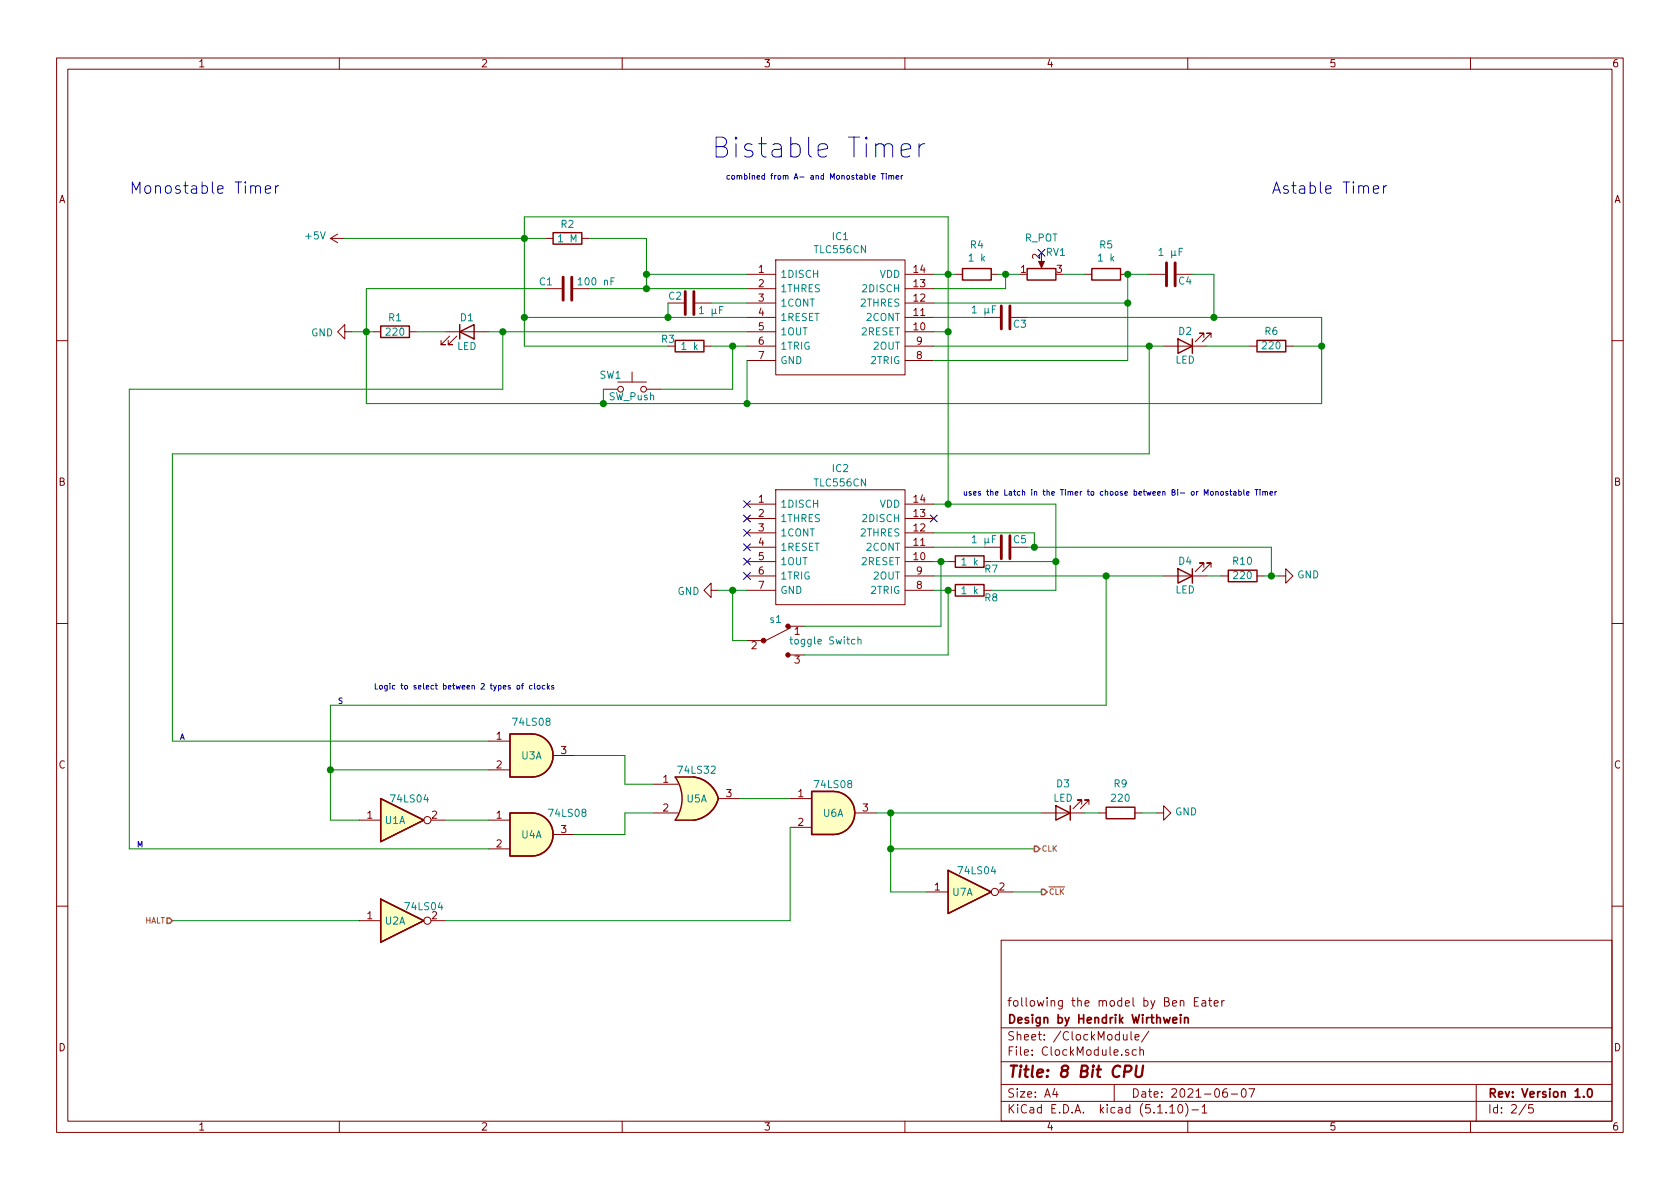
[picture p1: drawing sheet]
<svg xmlns="http://www.w3.org/2000/svg" width="297mm" height="210mm" viewBox="0 0 297 210" stroke-linecap="round" stroke-linejoin="round" font-family="sans-serif">
<g fill="none" stroke="#840000" stroke-width=".18">
<path d="M10 10.3h277v189.9h-277zM12 12.2h273v186.1h-273zM60 10.3v1.9M110 10.3v1.9M160 10.3v1.9M210 10.3v1.9M260 10.3v1.9M58.4 42.2h2.6M58.4 42.2l1.3 .7M59.7 41.4l-1.3 .8M61 58.7v-1.3l-1.3 1.3 1.3 1.2v-1.2h1.2M66 58.7h1.3"/>
<path d="M72.4 58.7h1.3M78.7 58.7h7.7M79.5 59.4l-1.5 1.6h.7h-.7v-.8M80.8 59.4l-1.6 1.6h.8h-.8v-.8M96.5 51h2.8M96.5 42.2h1.3M101.3 51h2.8M102.9 42.2h1.2M122.9 53.6h2.8M132.1 56.1h5.1M132.1 48.5h5.1M132.1 58.7h5.1"/>
<path d="M132.1 51h5.1M132.1 53.6h5.1M137.2 46h22.8v20.3h-22.8zM160 56.1h5.1M160 48.5h5.1M160 58.7h5.1M160 51h5.1M160 53.6h5.1M168.9 48.5h1.3M174 56.1h2.8M175.3 48.5h1.2M184.1 46v1"/>
<path d="M191.8 48.5h1.2M198.1 48.5h1.3M203.2 48.5h2.8M212.9 59.7v-.8h-.8h.8l-1.6 1.5M214.1 59.7v-.8h-.7h.7l-1.5 1.5M10 60.2h2M106.7 68.8h2.5M109.2 67.6h5.1M111.8 65.8v1.8M114.3 68.8h2.5M124.5 61.2h1.2M132.1 61.2h5.1"/>
<path d="M132.1 63.7h5.1M160 61.2h5.1M160 63.7h5.1M205.7 61.2h7.7M221 61.2h1.2M227.3 61.2h1.3M285 60.2h2M132.1 89.1h5.1M132.1 91.7h5.1M132.1 94.2h5.1M132.1 96.8h5.1M132.1 99.3h5.1"/>
<path d="M137.2 86.6h22.8v20.3h-22.8zM160 89.1h5.1M160 91.7h5.1M160 94.2h5.1M160 96.8h5.1M160 99.3h5.1M167.6 99.3h1.3M174 96.8h2.8M174 99.3h1.3M178.8 96.8h2.8M10 110.3h2M125.7 104.4v-1.3l-1.2 1.3 1.2 1.3v-1.3h1.3"/>
<path d="M132.1 113.3h2.5M132.1 101.8h5.1M132.1 104.4h5.1M139.7 110.7h2.5M139.7 115.8h2.5M139.8 111l-4.4 2.3M160 101.8h5.1M160 104.4h5.1M167.6 104.4h1.3M174 104.4h1.3M205.7 101.8h7.7M212.9 100.3v-.7h-.8h.8l-1.6 1.5"/>
<path d="M214.1 100.3v-.7h-.7h.7l-1.5 1.5M215.9 101.8h1.3M222.2 101.8h1.3M226.1 101.8h1.2v-1.2l1.3 1.2-1.3 1.3v-1.3M285 110.3h2M86.4 131.1h3.8M86.4 136.1h3.8M97.8 133.6h3.8M115.6 138.7h4.3M63.5 145h3.8M76.2 145h2.5M86.4 145h3.8"/>
<path d="M86.4 150.1h3.8M97.8 147.6h3.8M115.6 143.8h4.3M127 141.2h3.8M139.7 141.2h3.8M139.7 146.3h3.8M151.1 143.8h3.8M163.8 157.7h3.8M176.5 157.7h2.6M184.1 143.8h7.7M191.3 142.2v-.7h-.8h.8l-1.6 1.5M192.5 142.2v-.7h-.7h.7l-1.5 1.5"/>
<path d="M194.3 143.8h1.3M200.7 143.8h1.2M204.5 143.8h1.2v-1.3l1.3 1.3-1.3 1.2v-1.2M10 160.2h2M63.5 162.8h3.8M76.2 162.8h2.5M177 166.3h108v32h-108zM208.7 177.1l.2-.2 .3 .1 .1 .9M211.2 177.1h.5M211.9 176.4h-.7v1.5h.7M212.5 177h.6l.1 .9M213.2 177.3l-.5 .1a.29 .29 0 0 0-.2 .2 .29 .29 0 0 0 .2 .3l.5-.1"/>
<path d="M213.7 176.9h.5M213.9 176.4v1.3l.3 .2M214.7 177.4l.7-.1-.1-.3-.4-.1-.2 .2 .1 .7h.5M216 176.9v1M216.5 176.9l-.5 .3M285 160.2h2M60 198.3v1.9M110 198.3v1.9M160 198.3v1.9M177 194.8h108M177 191.8h108M177 187.8h108"/>
<path d="M177 181.8h108M186.5 192.5l-.4 1h1M186.8 193v1M197 191.8v3M198.6 182.9l.1 .9 .4 .1 .2-.1M199.3 182.9v1M199.5 185.7l-.3-.1-.2 .2 .1 .2 .4 .2v.3h-.5M200 182.4v1.3l.2 .2M200.7 183.4l.7-.1-.1-.3-.4-.1-.2 .2 .1 .7h.5M200.9 185.7l-.4-.1-.3 .3 .1 .6 .2 .1 .4-.1M201.5 185.7l.3-.1 .3 .1 .1 .9M201.5 185.1v1.5"/>
<path d="M203.1 182.3l-1.3 2M206.8 195.8l.5-.5v1.5M206.8 196.8h.9M208.5 195.4l.1-.1a.8 .8 0 0 1 .5 .8 .8 .8 0 0 1-.5 .7 1 1 0 0 1-.1-1.4zM209.6 195.1a1.71 1.71 0 0 1 0 2.3M210 198.3v1.9M210.7 196.3h1.2M212.5 195.8l.5-.5v1.5M212.5 196.8h.9M216.9 192.5a.62 .62 0 0 0-.7 .7l.1 .7 .2 .1 .5-.1v-.5l-.1-.2-.4-.1-.3 .3M217.7 193.5h1.1M219.6 192.7l.4-.2a.94 .94 0 0 1 0 1.5 .82 .82 0 0 1-.4-1.3z"/>
<path d="M220.8 192.5h1l-.6 1.5M260 198.3v1.9M261 191.8v6.5M269.8 195.2l-1.2 2M271 195.3h-.7v.7l.2-.1 .5 .1 .1 .2-.1 .5-.2 .1-.5-.1"/>
<circle cx="109.7" cy="68.8" r=".51"/>
<circle cx="113.8" cy="68.8" r=".51"/>
<circle cx="75.6" cy="145" r=".63"/>
<circle cx="175.9" cy="157.7" r=".63"/>
<circle cx="75.6" cy="162.8" r=".63"/>
</g>
<path d="M208.7 179.4v.2M208.7 179.9v1M209.4 179.9v1M207.4 180.4l.7-.1-.1-.3-.4-.1-.2 .2v.7h.6M209.4 180.1l.3-.2 .3 .1 .1 .9M280 193.9v.1M280.8 192.7l.4-.2a.94 .94 0 0 1 0 1.5l-.5-.3v-.6z" fill="none" stroke="#840000" stroke-width=".3"/>
<path d="M198.8 189.5h.8a.56 .56 0 0 0 .4-.5 .56 .56 0 0 0-.3-.6h-.7l-.3 2M201 188.4l-.2 1.7 .1 .2a.69 .69 0 0 0 .9 0l.3-1.9" fill="none" stroke="#840000" stroke-width=".41"/>
<g fill="none" stroke="#840000" stroke-width=".25">
<path d="M67.3 57.7h5.1v2h-5.1zM81.3 58.7l2.5-1.3v2.5zM81.3 57.4v2.5M97.8 41.1h5.1v2.1h-5.1zM170.2 47.5h5.1v2h-5.1zM181.6 47.5h5.1v2h-5.1zM193 47.5h5.1v2h-5.1zM208.3 59.9l2.5 1.3-2.5 1.3zM210.8 59.9v2.6M119.4 60.2h5.1v2h-5.1zM222.2 60.2h5.1v2h-5.1zM168.9 98.3h5.1v2h-5.1z"/>
<path d="M168.9 103.4h5.1v2h-5.1zM208.3 100.6l2.5 1.2-2.5 1.3zM210.8 100.6v2.5M217.2 100.8h5v2.1h-5zM90.2 129.8h3.8a3.8 3.8 0 0 1 3.8 3.8 3.8 3.8 0 0 1-3.8 3.8h-3.8zM122.6 137.4a5.2 5.2 0 0 1 4.4 3.8M122.6 137.4h-3.2a6.6 6.6 0 0 1 0 7.6M143.5 139.9h3.8a3.8 3.8 0 0 1 3.8 3.9 3.8 3.8 0 0 1-3.8 3.8h-3.8zM67.3 159l7.6 3.8-7.6 3.8zM67.3 141.2l7.6 3.8-7.6 3.8zM90.2 143.8h3.8a3.8 3.8 0 0 1 3.8 3.8 3.8 3.8 0 0 1-3.8 3.8h-3.8zM119.4 145h3.2"/>
<path d="M127 141.2a5.2 5.2 0 0 1-4.4 3.9M167.6 153.9l7.7 3.8-7.7 3.8zM186.7 142.5l2.5 1.3-2.5 1.2zM189.2 142.5v2.5M195.6 142.7h5.1v2.1h-5.1z"/>
</g>
<g fill="#ffffc2" stroke="#ffffc2" stroke-width=".18">
<path d="M67.3 159l7.6 3.8-7.6 3.8z"/>
<path d="M147.3 139.9a3.8 3.8 0 0 1 3.8 3.9 3.8 3.8 0 0 1-3.8 3.8z"/>
<path d="M143.5 139.9h3.8v7.7h-3.8z"/>
<path d="M122.6 137.4a5.2 5.2 0 0 1 4.4 3.8l-5 1.3z"/>
<path d="M122 139.9l5 1.3a5.2 5.2 0 0 1-4.4 3.9z"/>
<path d="M119.4 145h3.2z"/>
<path d="M119.4 137.4h3.2z"/>
<path d="M119.4 137.4h3.2v7.6h-3.2a6.7 6.7 0 0 0 0-7.6z"/>
<path d="M94 143.8a3.8 3.8 0 0 1 3.8 3.8 3.8 3.8 0 0 1-3.8 3.8z"/>
<path d="M90.2 143.8h3.8v7.6h-3.8z"/>
<path d="M67.3 141.2l7.6 3.8-7.6 3.8z"/>
<path d="M167.6 153.9l7.7 3.8-7.7 3.8z"/>
<path d="M94 129.8a3.8 3.8 0 0 1 3.8 3.8 3.8 3.8 0 0 1-3.8 3.8z"/>
<path d="M90.2 129.8h3.8v7.6h-3.8z"/>
</g>
<path d="M99.6 49v4.1M101.1 49v4.1M121.2 51.6v4M122.7 51.6v4M177 54.1v4.1M178.6 54.1v4.1M206.2 46.5v4M207.8 46.5v4M177 94.7v4.1M178.6 94.7v4.1" fill="none" stroke="#840000" stroke-width=".51"/>
<g fill="#840000" stroke="#840000" stroke-width=".18">
<path d="M183.6 46.2h1.1l-.6 1.2z"/>
<circle cx="135" cy="113.3" r=".41"/>
<circle cx="139.3" cy="115.8" r=".38"/>
<circle cx="139.3" cy="110.7" r=".38"/>
</g>
<path d="M139.6 113h.5M151.7 113.2l.2-.2 .3 .1v.8M151.7 112.6v1.3" fill="none" stroke="#008484" stroke-width=".18"/>
<g fill="none" stroke="#008400" stroke-width=".18">
<path d="M61 42.2h35.5M62.2 58.7h3.8M73.7 58.7h5M86.4 58.7h45.7M88.9 58.7v10.1h-66v81.3h63.5M92.7 56.1h39.4M96.5 51h-31.7v20.4h168.9v-15.3h-52.1M104.1 42.2h10.2v8.8M104.1 51h28M114.3 48.5h17.8M118.1 53.6v2.5M125.7 53.6h6.4"/>
<path d="M165.1 56.1h8.9M165.1 58.7h2.5M165.1 48.5h3.8M165.1 53.6h34.3M176.5 48.5h3.8M177.8 48.5v2.5h-12.7M188 48.5h3.8M203.2 48.5h-3.8v15.2h-34.3M210.8 48.5h3.8v7.6M106.7 68.8v2.6M118.1 61.2h-25.4v-22.9h74.9v50.8M125.7 61.2h6.4"/>
<path d="M129.5 61.2v7.6h-12.7M132.1 63.7v7.7M165.1 61.2h40.6M203.2 61.2v19.1h-172.7v50.8h55.9M213.4 61.2h7.6M228.6 61.2h5.1M165.1 96.8h8.9M165.1 99.3h2.5M165.1 89.1h21.6v15.3h-11.4M165.1 94.2h17.8v2.6M166.4 99.3v11.4h-24.2M175.3 99.3h11.4"/>
<path d="M181.6 96.8h43.2v5M127 104.4h5.1M129.5 104.4v8.9h2.6M165.1 101.8h40.6M165.1 104.4h2.5v11.4h-25.4M195.6 101.8v22.9h-137.2v20.3h5.1M213.4 101.8h2.5M223.5 101.8h2.6M58.4 136.1h28M101.6 133.6h8.9v5.1h5.1M78.7 145h7.7M115.6 143.8h-5.1v3.8h-8.9"/>
<path d="M130.8 141.2h8.9M139.7 146.3v16.5h-61M154.9 143.8h29.2M157.5 143.8v13.9h6.3M157.5 150.1h25.4M179.1 157.7h5M191.8 143.8h2.5M201.9 143.8h2.6M30.5 162.8h33"/>
</g>
<path d="M182.9 149.6h.5l.4 .5-.4 .5h-.5zM184.1 157.2h.5l.5 .5-.5 .5h-.5zM29.5 162.3h.5l.5 .5-.5 .5h-.5z" fill="none" stroke="#848400" stroke-width=".25"/>
<g fill="none" stroke="#0000c2" stroke-width=".18">
<path d="M46.9 33.5l1-.2-.1-.4-.6-.1-.3 .3 .1 1 .2 .1 .6-.1M48.7 32.8v1.4M49.3 32.8l-.4 .1-.2 .3M153.8 30.7v.8l.1 .2M154.3 31.4l.5-.1-.1-.2-.3-.1-.1 .2v.4h.4M155.8 30.7h.6M156.1 30.7v1M156.7 30.7v.1M156.7 31v.7M157.1 31.1h.4l.1 .6M157.1 31v.7M157.6 31.2l.1-.2 .3 .1v.6"/>
<path d="M158.4 31.4l.5-.1v-.2l-.3-.1-.2 .2 .1 .4h.4M159.3 26.6l1.7-.3-.1-.7-.4-.2h-.7l-.3 .2-.2 .3v1.3l.2 .4 .3 .2h.7l.4-.2M159.3 31v.7M159.6 31l-.3 .2M162.5 25.4v2.4M163.5 25.4a.92 .92 0 0 0-1 .7M242.8 33.5l1-.2-.1-.4-.6-.1-.3 .3 .1 1 .2 .1 .6-.1M244.6 32.8v1.4M245.2 32.8l-.4 .1-.2 .3M214.1 87h.4v.5h-.4zM215 87h.3l.1 .6M215 86.9v.7"/>
<path d="M215.8 87h.5v.4l-.1 .2-.4-.1zM217.1 87l-.3-.1-.1 .1 .1 .2 .3 .1v.2h-.4M217.4 86.9h.4M217.6 86.6v.8l.2 .2M218.1 87l.3-.1 .1 .1v.6M218.5 87.1l-.4 .2 .1 .3 .3-.1M219 87l.3-.1 .2 .2-.1 .4h-.4M219 86.6v1M219.9 86.6v.8l.2 .2M220.4 87.2l.5-.1-.1-.1-.3-.1-.1 .1v.5h.4M221.9 86.6h.6M222.2 86.6v1"/>
<path d="M222.8 86.6v.1M222.8 86.9v.7M223.3 87h.3l.1 .6M223.3 86.9v.7M223.7 87l.1-.1 .3 .1v.6M224.5 87.2l.5-.1v-.1l-.3-.1-.2 .1 .1 .5h.4M225.4 86.9v.7M225.7 86.9l-.3 .2M91.4 121.3h.5l-.1 .5h-.4zM92.2 121.2h.4M92.6 120.9l-.3 .1v.9M94.1 121.3l-.3-.1-.2 .2 .1 .4h.4"/>
<path d="M94.5 120.9v.8l.1 .2M95 121.3h.5l-.1 .5h-.4zM96.3 121.3l-.2-.1-.2 .2 .1 .4h.3M96.8 120.9v1M96.9 121.5l.3 .4M97.2 121.2l-.4 .4M97.9 121.3l-.2-.1-.2 .1 .1 .2 .3 .1v.2h-.4"/>
</g>
<g fill="#008400" stroke="#008400" stroke-width=".25">
<circle cx="129.5" cy="104.4" r=".51"/>
<circle cx="106.7" cy="71.4" r=".51"/>
<circle cx="114.3" cy="51" r=".51"/>
<circle cx="64.8" cy="58.7" r=".51"/>
<circle cx="186.7" cy="99.3" r=".51"/>
<circle cx="114.3" cy="48.5" r=".51"/>
<circle cx="92.7" cy="42.2" r=".51"/>
<circle cx="166.4" cy="99.3" r=".51"/>
<circle cx="195.6" cy="101.8" r=".51"/>
<circle cx="167.6" cy="104.4" r=".51"/>
<circle cx="88.9" cy="58.7" r=".51"/>
<circle cx="167.6" cy="58.7" r=".51"/>
<circle cx="167.6" cy="89.1" r=".51"/>
<circle cx="233.7" cy="61.2" r=".51"/>
<circle cx="203.2" cy="61.2" r=".51"/>
<circle cx="182.9" cy="96.8" r=".51"/>
<circle cx="199.4" cy="53.6" r=".51"/>
<circle cx="92.7" cy="56.1" r=".51"/>
<circle cx="199.4" cy="48.5" r=".51"/>
<circle cx="58.4" cy="136.1" r=".51"/>
<circle cx="157.5" cy="150.1" r=".51"/>
<circle cx="167.6" cy="48.5" r=".51"/>
<circle cx="118.1" cy="56.1" r=".51"/>
<circle cx="157.5" cy="143.8" r=".51"/>
<circle cx="177.8" cy="48.5" r=".51"/>
<circle cx="214.6" cy="56.1" r=".51"/>
<circle cx="132.1" cy="71.4" r=".51"/>
<circle cx="129.5" cy="61.2" r=".51"/>
<circle cx="224.8" cy="101.8" r=".51"/>
</g>
<g fill="none" stroke="#000084" stroke-width=".18">
<path d="M183.5 44.1l1.3 1.2M184.8 44.1l-1.3 1.2M131.5 88.5l1.2 1.3M131.5 91.1l1.2 1.2M131.5 93.6l1.2 1.2M131.5 96.2l1.2 1.2M131.5 98.7l1.2 1.2M132.7 88.5l-1.2 1.3M132.7 96.2l-1.2 1.2M132.7 91.1l-1.2 1.2M132.7 93.6l-1.2 1.2M132.7 98.7l-1.2 1.2"/>
<path d="M164.5 91.1l1.2 1.2M165.7 91.1l-1.2 1.2M131.5 101.2l1.2 1.3M132.7 101.2l-1.2 1.3"/>
</g>
<text font-size="4.9" fill="#0000c2" x="125.7" y="27.9">Bistable Timer</text>
<g font-size="2.8" fill="#0000c2">
<text x="22.9" y="34.3">Monostable Timer</text>
<text x="224.8" y="34.3">Astable Timer</text>
</g>
<text font-size="2.8" fill="#840000" x="178" y="190.5">Title: 8 Bit CPU</text>
<g font-size="2.1" fill="#840000">
<text x="178" y="178">following the model by Ben Eater</text>
<text x="178" y="184">Sheet: /ClockModule/</text>
<text x="178" y="181">Design by Hendrik Wirthwein</text>
<text x="178" y="186.7">File: ClockModule.sch</text>
<text x="178" y="196.9">KiCad E.D.A. kicad (5.1.10)-1</text>
<text x="178" y="194.1">Size: A4</text>
<text x="200" y="194.1">Date: 2021-06-07</text>
<text x="263" y="194.1">Rev: Version 1.0</text>
<text x="263" y="196.9">Id: 2/5</text>
</g>
<g font-size="1.8" fill="#840000">
<text x="35" y="11.9">1</text>
<text x="85" y="11.9">2</text>
<text x="135" y="11.9">3</text>
<text x="185" y="11.9">4</text>
<text x="235" y="11.9">5</text>
<text x="285" y="11.9">6</text>
<text x="10.4" y="35.9">A</text>
<text x="285.4" y="35.9">A</text>
<text x="183.9" y="45.8" transform="rotate(-90 183.9 45.8)">2</text>
<text x="134.1" y="48.3">1</text>
<text x="134.1" y="50.8">2</text>
<text x="134.1" y="53.3">3</text>
<text x="161.6" y="48.3">14</text>
<text x="161.6" y="50.8">13</text>
<text x="161.6" y="53.3">12</text>
<text x="180.5" y="48.3">1</text>
<text x="186.8" y="48.3">3</text>
<text x="134.1" y="55.9">4</text>
<text x="134.1" y="58.4">5</text>
<text x="161.6" y="55.9">11</text>
<text x="161.6" y="58.4">10</text>
<text x="134.1" y="61">6</text>
<text x="134.1" y="63.5">7</text>
<text x="162.1" y="61">9</text>
<text x="162.1" y="63.5">8</text>
<text x="10.4" y="85.9">B</text>
<text x="134.1" y="88.9">1</text>
<text x="161.6" y="88.9">14</text>
<text x="285.4" y="85.9">B</text>
<text x="134.1" y="91.4">2</text>
<text x="134.1" y="94">3</text>
<text x="161.6" y="91.4">13</text>
<text x="161.6" y="94">12</text>
<text x="134.1" y="96.5">4</text>
<text x="134.1" y="99.1">5</text>
<text x="134.1" y="101.6">6</text>
<text x="161.6" y="96.5">11</text>
<text x="161.6" y="99.1">10</text>
<text x="162.1" y="101.6">9</text>
<text x="134.1" y="104.1">7</text>
<text x="162.1" y="104.1">8</text>
<text x="140.5" y="112.3">1</text>
<text x="132.9" y="114.8">2</text>
<text x="140.5" y="117.3">3</text>
<text x="87.8" y="130.8">1</text>
<text x="10.4" y="135.9">C</text>
<text x="87.8" y="135.9">2</text>
<text x="99.2" y="133.3">3</text>
<text x="285.4" y="135.9">C</text>
<text x="117.2" y="138.4">1</text>
<text x="117.2" y="143.5">2</text>
<text x="128.4" y="141">3</text>
<text x="141.1" y="141">1</text>
<text x="152.6" y="143.5">3</text>
<text x="64.9" y="144.8">1</text>
<text x="76.4" y="144.8">2</text>
<text x="87.8" y="144.8">1</text>
<text x="87.8" y="149.9">2</text>
<text x="99.2" y="147.3">3</text>
<text x="141.1" y="146">2</text>
<text x="165.3" y="157.5">1</text>
<text x="176.7" y="157.5">2</text>
<text x="64.9" y="162.6">1</text>
<text x="76.4" y="162.6">2</text>
<text x="10.4" y="185.9">D</text>
<text x="285.4" y="185.9">D</text>
<text x="35" y="199.9">1</text>
<text x="85" y="199.9">2</text>
<text x="135" y="199.9">3</text>
<text x="185" y="199.9">4</text>
<text x="235" y="199.9">5</text>
<text x="285" y="199.9">6</text>
</g>
<g font-size="1.8" fill="#008484">
<text x="99.2" y="40.3">R2</text>
<text x="54.1" y="42.3">+5V</text>
<text x="98.9" y="42.8">1 M</text>
<text x="144.1" y="44.8">TLC556CN</text>
<text x="147.2" y="42.5">IC1</text>
<text x="171.5" y="46.2">1 k</text>
<text x="171.6" y="43.9">R4</text>
<text x="181.2" y="42.7">R_POT</text>
<text x="185" y="45.3">RV1</text>
<text x="194.4" y="46.2">1 k</text>
<text x="194.5" y="43.9">R5</text>
<text x="205.2" y="45.3">1 µF</text>
<text x="95.4" y="50.5">C1</text>
<text x="102.6" y="50.5">100 nF</text>
<text x="118.3" y="53">C2</text>
<text x="137.9" y="49.1">1DISCH</text>
<text x="137.9" y="51.7">1THRES</text>
<text x="152.8" y="51.7">2DISCH</text>
<text x="155.5" y="49.1">VDD</text>
<text x="208.4" y="50.3">C4</text>
<text x="55" y="59.5">GND</text>
<text x="68.4" y="59.4">220</text>
<text x="68.7" y="56.8">R1</text>
<text x="81.4" y="56.8">D1</text>
<text x="123.9" y="55.5">1 µF</text>
<text x="137.9" y="54.2">1CONT</text>
<text x="137.9" y="56.8">1RESET</text>
<text x="137.9" y="59.3">1OUT</text>
<text x="152.3" y="54.2">2THRES</text>
<text x="152.4" y="59.3">2RESET</text>
<text x="153.3" y="56.8">2CONT</text>
<text x="172.2" y="55.4">1 µF</text>
<text x="179.2" y="58">C3</text>
<text x="208.4" y="59.2">D2</text>
<text x="223.7" y="59.2">R6</text>
<text x="80.8" y="61.9">LED</text>
<text x="117" y="60.6">R3</text>
<text x="120.7" y="61.9">1 k</text>
<text x="137.9" y="61.8">1TRIG</text>
<text x="137.9" y="64.4">GND</text>
<text x="154.1" y="64.4">2TRIG</text>
<text x="154.5" y="61.8">2OUT</text>
<text x="207.8" y="64.3">LED</text>
<text x="223.3" y="61.8">220</text>
<text x="106" y="67">SW1</text>
<text x="107.7" y="70.8">SW_Push</text>
<text x="147.2" y="83.5">IC2</text>
<text x="137.9" y="89.8">1DISCH</text>
<text x="144.1" y="86">TLC556CN</text>
<text x="155.5" y="89.8">VDD</text>
<text x="137.9" y="92.3">1THRES</text>
<text x="137.9" y="94.9">1CONT</text>
<text x="152.3" y="94.9">2THRES</text>
<text x="152.8" y="92.3">2DISCH</text>
<text x="137.9" y="97.4">1RESET</text>
<text x="137.9" y="99.9">1OUT</text>
<text x="152.4" y="99.9">2RESET</text>
<text x="153.3" y="97.4">2CONT</text>
<text x="170.2" y="100">1 k</text>
<text x="172.2" y="96.1">1 µF</text>
<text x="174.1" y="101.3">R7</text>
<text x="179.2" y="96.1">C5</text>
<text x="208.4" y="99.9">D4</text>
<text x="218.1" y="99.9">R10</text>
<text x="119.8" y="105.2">GND</text>
<text x="137.9" y="102.5">1TRIG</text>
<text x="137.9" y="105">GND</text>
<text x="154.1" y="105">2TRIG</text>
<text x="154.5" y="102.5">2OUT</text>
<text x="170.2" y="105.1">1 k</text>
<text x="174.1" y="106.3">R8</text>
<text x="207.8" y="104.9">LED</text>
<text x="218.2" y="102.4">220</text>
<text x="229.4" y="102.3">GND</text>
<text x="136.2" y="110.2">s1</text>
<text x="140.3" y="114">toggle Switch</text>
<text x="90.9" y="128.3">74LS08</text>
<text x="92.2" y="134.3">U3A</text>
<text x="120.1" y="136.8">74LS32</text>
<text x="69.3" y="141.9">74LS04</text>
<text x="121.4" y="141.9">U5A</text>
<text x="144.2" y="139.4">74LS08</text>
<text x="186.2" y="141.8">LED</text>
<text x="186.8" y="139.2">D3</text>
<text x="196.6" y="141.8">220</text>
<text x="197" y="139.2">R9</text>
<text x="68.1" y="145.7">U1A</text>
<text x="92.2" y="148.3">U4A</text>
<text x="97.2" y="144.4">74LS08</text>
<text x="145.6" y="144.4">U6A</text>
<text x="207.8" y="144.2">GND</text>
<text x="169.6" y="154.6">74LS04</text>
<text x="71.8" y="161">74LS04</text>
<text x="168.4" y="158.4">U7A</text>
<text x="68.1" y="163.5">U2A</text>
</g>
<g font-size="1.4" fill="#0000c2">
<text x="128.3" y="31.7">combined from A- and Monostable Timer</text>
<text x="170.2" y="87.6">uses the Latch in the Timer to choose between Bi- or Monostable Timer</text>
<text x="59.7" y="124.5">S</text>
<text x="66" y="121.9">Logic to select between 2 types of clocks</text>
<text x="31.7" y="130.8">A</text>
<text x="24.1" y="149.9">M</text>
</g>
<g font-size="1.4" fill="#848400">
<text x="184.1" y="150.6">CLK</text>
<text x="185.4" y="158.2">CLK</text>
<text x="25.6" y="163.3">HALT</text>
</g>
</svg>
